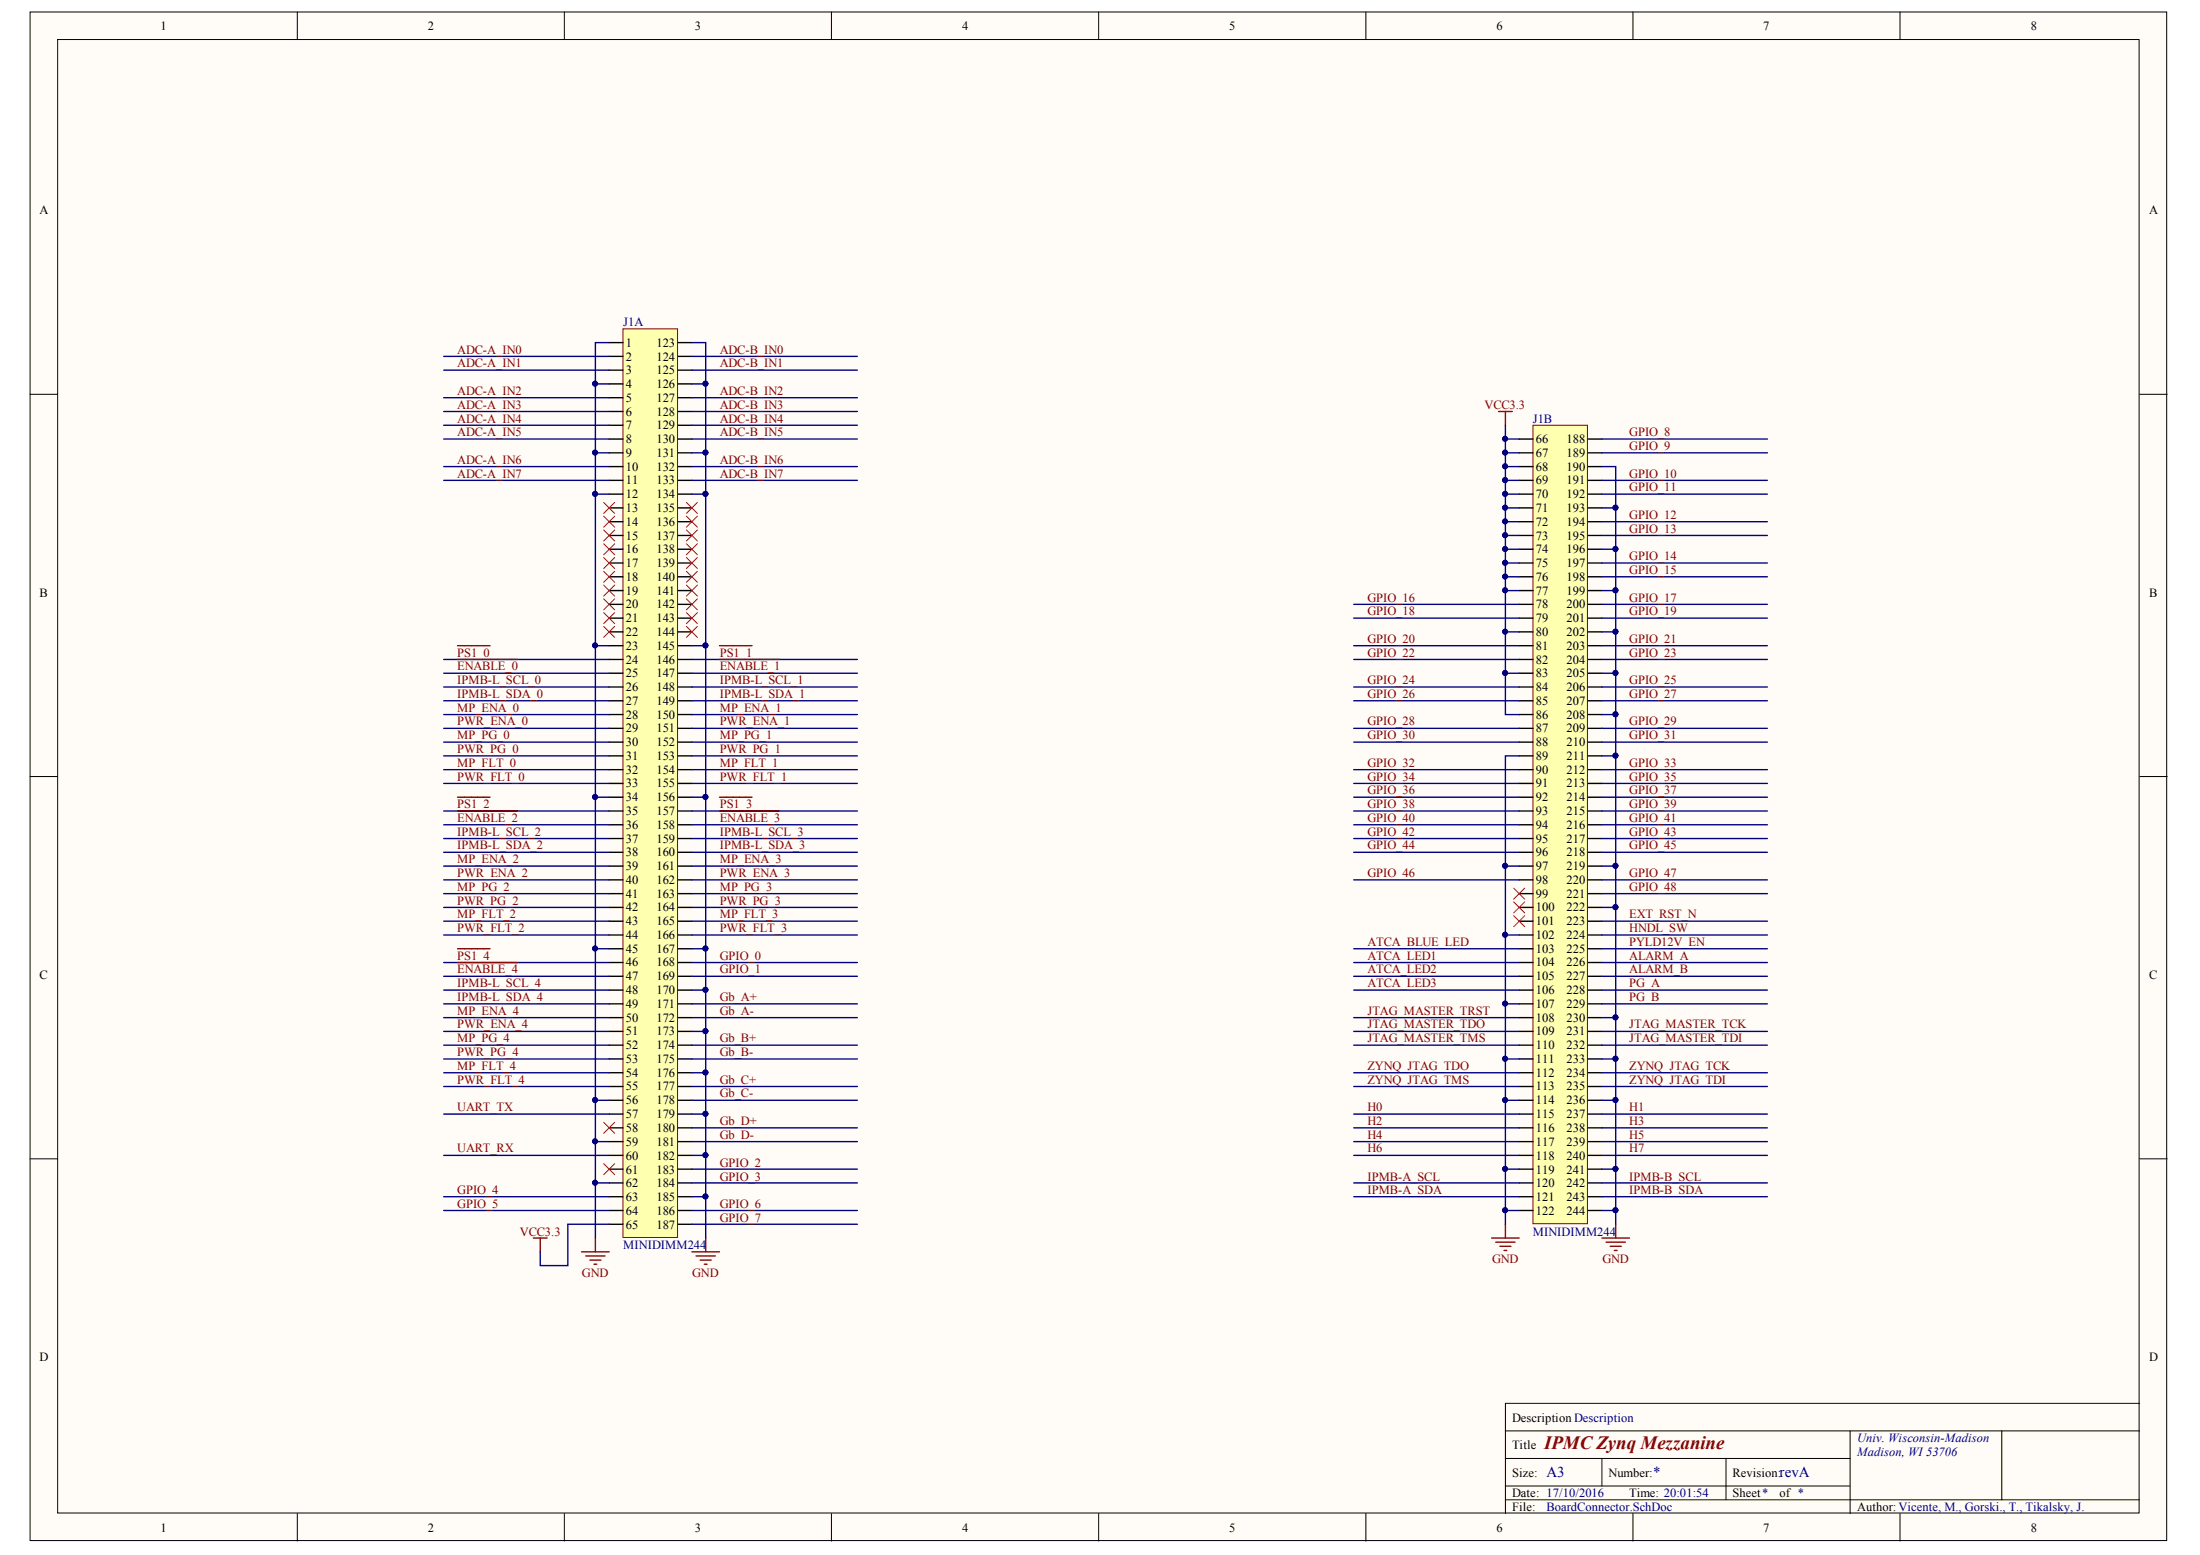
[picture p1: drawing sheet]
<svg xmlns="http://www.w3.org/2000/svg" width="297mm" height="210mm" viewBox="0 0 297 210" stroke-linecap="round" stroke-linejoin="round" font-family="sans-serif">
<g fill="#fffcf8" stroke="#000" stroke-width=".14">
<path d="M4.1 1.6h288.4v206.4h-288.4z"/>
<path d="M7.8 5.3h281v198.9h-281z"/>
</g>
<g fill="none" stroke="#000" stroke-width=".14">
<path d="M40.1 1.6v3.7M76.2 1.6v3.7M112.3 1.6v3.7M148.3 1.6v3.7M184.4 1.6v3.7M220.5 1.6v3.7M256.5 1.6v3.7M4.1 53.2h3.7M288.9 53.2h3.7M4.1 104.8h3.7M288.9 104.8h3.7M4.1 156.4h3.7"/>
<path d="M288.9 156.4h3.7M203.3 196.9h46.5M216.3 196.9v3.7M233 196.9v5.6M249.8 193.2v11.1M270.3 193.2h-67v11.1M288.9 193.2h-18.6v9.3M288.9 189.4h-85.6v3.8M40.1 204.3v3.7M76.2 204.3v3.7M112.3 204.3v3.7M148.3 204.3v3.7"/>
<path d="M184.4 204.3v3.7M203.3 202.5h85.6M203.3 200.6h46.5M220.5 204.3v3.7M256.5 204.3v3.7"/>
</g>
<path d="M84.1 44.4h7.4v122.6h-7.4z" fill="#ffffb0" stroke="#800000" stroke-width=".14"/>
<g fill="none" stroke="#000" stroke-width=".19">
<path d="M82.2 46.2h1.9M82.2 48.1h1.9M82.2 50h1.9M82.2 51.8h1.9M82.2 53.7h1.9M82.2 55.5h1.9M82.2 57.4h1.9M82.2 59.3h1.9M91.6 46.2h1.8M91.6 48.1h1.8M91.6 50h1.8M91.6 51.8h1.8"/>
<path d="M91.6 53.7h1.8M91.6 55.5h1.8M91.6 57.4h1.8M91.6 59.3h1.8M82.2 61.1h1.9M82.2 63h1.9M82.2 64.8h1.9M82.2 66.7h1.9M82.2 68.6h1.9M82.2 70.4h1.9M82.2 72.3h1.9M82.2 74.1h1.9"/>
<path d="M82.2 76h1.9M82.2 77.9h1.9M82.2 79.7h1.9M91.6 61.1h1.8M91.6 63h1.8M91.6 64.8h1.8M91.6 66.7h1.8M91.6 68.6h1.8M91.6 70.4h1.8M91.6 72.3h1.8M91.6 74.1h1.8M91.6 76h1.8"/>
<path d="M91.6 77.9h1.8M91.6 79.7h1.8M82.2 81.6h1.9M82.2 83.4h1.9M82.2 85.3h1.9M82.2 87.2h1.9M82.2 89h1.9M82.2 90.9h1.9M82.2 92.7h1.9M82.2 94.6h1.9M82.2 96.5h1.9M82.2 98.3h1.9"/>
<path d="M91.6 81.6h1.8M91.6 83.4h1.8M91.6 85.3h1.8M91.6 87.2h1.8M91.6 89h1.8M91.6 90.9h1.8M91.6 92.7h1.8M91.6 94.6h1.8M91.6 96.5h1.8M91.6 98.3h1.8M82.2 100.2h1.9M82.2 102h1.9"/>
<path d="M82.2 103.9h1.9M82.2 105.8h1.9M82.2 107.6h1.9M82.2 109.5h1.9M82.2 111.3h1.9M82.2 113.2h1.9M82.2 115.1h1.9M82.2 116.9h1.9M82.2 118.8h1.9M91.6 100.2h1.8M91.6 102h1.8M91.6 103.9h1.8"/>
<path d="M91.6 105.8h1.8M91.6 107.6h1.8M91.6 109.5h1.8M91.6 111.3h1.8M91.6 113.2h1.8M91.6 115.1h1.8M91.6 116.9h1.8M91.6 118.8h1.8M82.2 120.6h1.9M82.2 122.5h1.9M82.2 124.3h1.9M82.2 126.2h1.9"/>
<path d="M82.2 128.1h1.9M82.2 129.9h1.9M82.2 131.8h1.9M82.2 133.6h1.9M82.2 135.5h1.9M82.2 137.4h1.9M82.2 139.2h1.9M91.6 120.6h1.8M91.6 122.5h1.8M91.6 124.3h1.8M91.6 126.2h1.8M91.6 128.1h1.8"/>
<path d="M91.6 129.9h1.8M91.6 131.8h1.8M91.6 133.6h1.8M91.6 135.5h1.8M91.6 137.4h1.8M91.6 139.2h1.8M82.2 141.1h1.9M82.2 142.9h1.9M82.2 144.8h1.9M82.2 146.7h1.9M82.2 148.5h1.9M82.2 150.4h1.9"/>
<path d="M82.2 152.2h1.9M82.2 154.1h1.9M82.2 156h1.9M82.2 157.8h1.9M82.2 159.7h1.9M91.6 141.1h1.8M91.6 142.9h1.8M91.6 144.8h1.8M91.6 146.7h1.8M91.6 148.5h1.8M91.6 150.4h1.8M91.6 152.2h1.8"/>
<path d="M91.6 154.1h1.8M91.6 156h1.8M91.6 157.8h1.8M91.6 159.7h1.8M82.2 161.5h1.9M82.2 163.4h1.9M82.2 165.3h1.9M91.6 161.5h1.8M91.6 163.4h1.8M91.6 165.3h1.8"/>
</g>
<path d="M207 57.4h7.3v107.8h-7.3z" fill="#ffffb0" stroke="#800000" stroke-width=".14"/>
<g fill="none" stroke="#000" stroke-width=".19">
<path d="M205.1 59.3h1.9M214.4 59.3h1.9M205.1 61.1h1.9M205.1 63h1.9M205.1 64.8h1.9M205.1 66.7h1.9M205.1 68.6h1.9M205.1 70.4h1.9M205.1 72.3h1.9M205.1 74.1h1.9M205.1 76h1.9M205.1 77.9h1.9"/>
<path d="M205.1 79.7h1.9M214.4 61.1h1.9M214.4 63h1.9M214.4 64.8h1.9M214.4 66.7h1.9M214.4 68.6h1.9M214.4 70.4h1.9M214.4 72.3h1.9M214.4 74.1h1.9M214.4 76h1.9M214.4 77.9h1.9M214.4 79.7h1.9"/>
<path d="M205.1 81.6h1.9M205.1 83.4h1.9M205.1 85.3h1.9M205.1 87.2h1.9M205.1 89h1.9M205.1 90.9h1.9M205.1 92.7h1.9M205.1 94.6h1.9M205.1 96.5h1.9M205.1 98.3h1.9M214.4 81.6h1.9M214.4 83.4h1.9"/>
<path d="M214.4 85.3h1.9M214.4 87.2h1.9M214.4 89h1.9M214.4 90.9h1.9M214.4 92.7h1.9M214.4 94.6h1.9M214.4 96.5h1.9M214.4 98.3h1.9M205.1 100.2h1.9M205.1 102h1.9M205.1 103.9h1.9M205.1 105.8h1.9"/>
<path d="M205.1 107.6h1.9M205.1 109.5h1.9M205.1 111.3h1.9M205.1 113.2h1.9M205.1 115.1h1.9M205.1 116.9h1.9M205.1 118.8h1.9M214.4 100.2h1.9M214.4 102h1.9M214.4 103.9h1.9M214.4 105.8h1.9M214.4 107.6h1.9"/>
<path d="M214.4 109.5h1.9M214.4 111.3h1.9M214.4 113.2h1.9M214.4 115.1h1.9M214.4 116.9h1.9M214.4 118.8h1.9M205.1 120.6h1.9M205.1 122.5h1.9M205.1 124.3h1.9M205.1 126.2h1.9M205.1 128.1h1.9M205.1 129.9h1.9"/>
<path d="M205.1 131.8h1.9M205.1 133.6h1.9M205.1 135.5h1.9M205.1 137.4h1.9M205.1 139.2h1.9M214.4 120.6h1.9M214.4 122.5h1.9M214.4 124.3h1.9M214.4 126.2h1.9M214.4 128.1h1.9M214.4 129.9h1.9M214.4 131.8h1.9"/>
<path d="M214.4 133.6h1.9M214.4 135.5h1.9M214.4 137.4h1.9M214.4 139.2h1.9M205.1 141.1h1.9M205.1 142.9h1.9M205.1 144.8h1.9M205.1 146.7h1.9M205.1 148.5h1.9M205.1 150.4h1.9M205.1 152.2h1.9M205.1 154.1h1.9"/>
<path d="M205.1 156h1.9M205.1 157.8h1.9M205.1 159.7h1.9M214.4 141.1h1.9M214.4 142.9h1.9M214.4 144.8h1.9M214.4 146.7h1.9M214.4 148.5h1.9M214.4 150.4h1.9M214.4 152.2h1.9M214.4 154.1h1.9M214.4 156h1.9"/>
<path d="M214.4 157.8h1.9M214.4 159.7h1.9M205.1 161.5h1.9M205.1 163.4h1.9M214.4 161.5h1.9M214.4 163.4h1.9"/>
</g>
<g fill="none" stroke="#800000" stroke-width=".19">
<path d="M202.3 55.5h1.9M203.3 55.5v1.9M66.3 89h3.6M101.6 89h3.7M66.3 109.5h3.6M101.6 109.5h3.7M66.3 129.9h3.6M72 167.1h1.9M72.9 167.1v1.9M78.5 169h3.7M79.1 169.5h2.6M79.6 170.1h1.5"/>
<path d="M80.2 170.7h.4M80.4 167.1v1.9M93.4 169h3.7M94 169.5h2.6M94.5 170.1h1.5M95.1 170.7h.4M95.3 167.1v1.9M201.4 167.1h3.7M202 167.7h2.6M202.5 168.2h1.5M203.1 168.8h.3M203.3 165.3v1.8"/>
<path d="M216.3 167.1h3.7M216.8 167.7h2.7M217.4 168.2h1.5M218 168.8h.3M218.1 165.3v1.8"/>
</g>
<g fill="none" stroke="#f00" stroke-width=".14">
<path d="M81.5 79l1.5 1.5M81.5 77.1l1.5 1.5M81.5 75.3l1.5 1.4M81.5 73.4l1.5 1.5M81.5 71.5l1.5 1.5M81.5 69.7l1.5 1.5M81.5 67.8l1.5 1.5M83 79l-1.5 1.5M83 77.1l-1.5 1.5M83 75.3l-1.5 1.4M83 73.4l-1.5 1.5M83 71.5l-1.5 1.5"/>
<path d="M83 69.7l-1.5 1.5M83 67.8l-1.5 1.5M92.7 79l1.5 1.5M92.7 67.8l1.5 1.5M92.7 69.7l1.5 1.5M92.7 71.5l1.5 1.5M92.7 73.4l1.5 1.5M92.7 75.3l1.5 1.4M92.7 77.1l1.5 1.5M94.2 73.4l-1.5 1.5M94.2 71.5l-1.5 1.5M94.2 69.7l-1.5 1.5"/>
<path d="M94.2 67.8l-1.5 1.5M94.2 75.3l-1.5 1.4M94.2 77.1l-1.5 1.5M94.2 79l-1.5 1.5M81.5 84.6l1.5 1.4M81.5 82.7l1.5 1.5M81.5 80.8l1.5 1.5M83 84.6l-1.5 1.4M83 82.7l-1.5 1.5M83 80.8l-1.5 1.5M92.7 84.6l1.5 1.4M92.7 82.7l1.5 1.5"/>
<path d="M92.7 80.8l1.5 1.5M94.2 80.8l-1.5 1.5M94.2 82.7l-1.5 1.5M94.2 84.6l-1.5 1.4M204.4 119.9l1.5 1.5M205.9 119.9l-1.5 1.5M204.4 123.6l1.5 1.5M204.4 121.7l1.5 1.5M205.9 123.6l-1.5 1.5M205.9 121.7l-1.5 1.5M81.5 157.1l1.5 1.5M81.5 151.5l1.5 1.5"/>
<path d="M83 157.1l-1.5 1.5M83 151.5l-1.5 1.5"/>
</g>
<g fill="none" stroke="#000080" stroke-width=".19">
<path d="M59.9 59.3h22.3M59.9 48.1h22.3M59.9 50h22.3M59.9 53.7h22.3M59.9 55.5h22.3M59.9 57.4h22.3M80.4 51.8h1.8M82.2 46.2h-1.8v120.9M93.4 46.2h1.9v120.9M93.4 59.3h22.4M93.4 48.1h22.4M93.4 50h22.4"/>
<path d="M93.4 53.7h22.4M93.4 55.5h22.4M93.4 57.4h22.4M93.4 51.8h1.9M203.3 57.4v22.3h1.8M203.3 59.3h1.8M216.3 59.3h22.3M59.9 64.8h22.3M59.9 63h22.3M80.4 66.7h1.8M80.4 61.1h1.8M93.4 66.7h1.9"/>
<path d="M93.4 64.8h22.4M93.4 61.1h1.9M93.4 63h22.4M203.3 79.7v5.6h1.8M203.3 66.7h1.8M203.3 68.6h1.8M203.3 74.1h1.8M203.3 77.9h1.8M203.3 76h1.8M203.3 72.3h1.8M203.3 70.4h1.8M203.3 64.8h1.8"/>
<path d="M203.3 61.1h1.8M203.3 63h1.8M216.3 63h1.8v102.3M216.3 66.7h22.3M216.3 68.6h1.8M216.3 74.1h1.8M216.3 79.7h1.8M216.3 77.9h22.3M216.3 76h22.3M216.3 72.3h22.3M216.3 70.4h22.3M216.3 64.8h22.3"/>
<path d="M216.3 61.1h22.3M59.9 90.9h22.3M59.9 96.5h22.3M59.9 98.3h22.3M59.9 94.6h22.3M59.9 92.7h22.3M59.9 89h22.3M80.4 87.2h1.8M93.4 87.2h1.9M93.4 90.9h22.4M93.4 96.5h22.4M93.4 98.3h22.4"/>
<path d="M93.4 94.6h22.4M93.4 92.7h22.4M93.4 89h22.4M182.8 87.2h22.3M182.8 98.3h22.3M182.8 94.6h22.3M182.8 92.7h22.3M182.8 89h22.3M182.8 83.4h22.3M182.8 81.6h22.3M203.3 85.3v5.6h1.8M203.3 90.9v5.6h1.8"/>
<path d="M216.3 87.2h22.3M216.3 85.3h1.8M216.3 90.9h1.8M216.3 96.5h1.8M216.3 98.3h22.3M216.3 94.6h22.3M216.3 92.7h22.3M216.3 89h22.3M216.3 83.4h22.3M216.3 81.6h22.3M59.9 116.9h22.3M59.9 102h22.3"/>
<path d="M59.9 118.8h22.3M59.9 115.1h22.3M59.9 113.2h22.3M59.9 111.3h22.3M59.9 109.5h22.3M59.9 105.8h22.3M59.9 103.9h22.3M59.9 100.2h22.3M80.4 107.6h1.8M93.4 107.6h1.9M93.4 116.9h22.4M93.4 102h22.4"/>
<path d="M93.4 118.8h22.4M93.4 115.1h22.4M93.4 113.2h22.4M93.4 111.3h22.4M93.4 109.5h22.4M93.4 105.8h22.4M93.4 103.9h22.4M93.4 100.2h22.4M182.8 107.6h22.3M182.8 118.8h22.3M182.8 115.1h22.3M182.8 113.2h22.3"/>
<path d="M182.8 111.3h22.3M182.8 109.5h22.3M182.8 105.8h22.3M182.8 103.9h22.3M182.8 100.2h22.3M203.3 116.9h1.8M205.1 102h-1.8v63.3M216.3 107.6h22.3M216.3 116.9h1.8M216.3 102h1.8M216.3 118.8h22.3M216.3 115.1h22.3"/>
<path d="M216.3 113.2h22.3M216.3 111.3h22.3M216.3 109.5h22.3M216.3 105.8h22.3M216.3 103.9h22.3M216.3 100.2h22.3M59.9 126.2h22.3M59.9 135.5h22.3M59.9 133.6h22.3M59.9 139.2h22.3M59.9 122.5h22.3M59.9 137.4h22.3"/>
<path d="M59.9 131.8h22.3M59.9 129.9h22.3M59.9 124.3h22.3M59.9 120.6h22.3M80.4 128.1h1.8M93.4 128.1h1.9M93.4 126.2h22.4M93.4 135.5h22.4M93.4 133.6h1.9M93.4 139.2h1.9M93.4 122.5h22.4M93.4 137.4h22.4"/>
<path d="M93.4 131.8h22.4M93.4 129.9h22.4M93.4 124.3h22.4M93.4 120.6h22.4M182.8 128.1h22.3M182.8 133.6h22.3M182.8 139.2h22.3M182.8 137.4h22.3M182.8 131.8h22.3M182.8 129.9h22.3M203.3 126.2h1.8M203.3 135.5h1.8"/>
<path d="M216.3 128.1h22.3M216.3 126.2h22.3M216.3 135.5h22.3M216.3 133.6h22.3M216.3 139.2h22.3M216.3 122.5h1.8M216.3 137.4h1.8M216.3 131.8h22.3M216.3 129.9h22.3M216.3 124.3h22.3M216.3 120.6h22.3M59.9 142.9h22.3"/>
<path d="M59.9 144.8h22.3M59.9 150.4h22.3M59.9 156h22.3M59.9 146.7h22.3M59.9 141.1h22.3M80.4 148.5h1.8M80.4 154.1h1.8M80.4 159.7h1.8M93.4 148.5h22.4M93.4 154.1h22.4M93.4 159.7h22.4M93.4 142.9h22.4"/>
<path d="M93.4 157.8h22.4M93.4 144.8h1.9M93.4 150.4h1.9M93.4 156h1.9M93.4 152.2h22.4M93.4 146.7h22.4M93.4 141.1h22.4M182.8 154.1h22.3M182.8 159.7h22.3M182.8 144.8h22.3M182.8 150.4h22.3M182.8 156h22.3"/>
<path d="M182.8 152.2h22.3M182.8 146.7h22.3M182.8 141.1h22.3M203.3 148.5h1.8M203.3 142.9h1.8M203.3 157.8h1.8M216.3 148.5h1.8M216.3 154.1h22.3M216.3 159.7h22.3M216.3 142.9h1.8M216.3 157.8h1.8M216.3 144.8h22.3"/>
<path d="M216.3 150.4h22.3M216.3 156h22.3M216.3 152.2h22.3M216.3 146.7h22.3M216.3 141.1h22.3M59.9 163.4h22.3M59.9 161.5h22.3M82.2 165.3h-5.5v5.5h-3.8v-1.8M93.4 163.4h22.4M93.4 161.5h1.9M93.4 165.3h22.4M182.8 161.5h22.3"/>
<path d="M203.3 163.4h1.8M216.3 163.4h1.8M216.3 161.5h22.3"/>
</g>
<g fill="#000080" stroke="#000080" stroke-width=".14">
<circle cx="80.3" cy="66.7" r=".33"/>
<circle cx="80.3" cy="87.1" r=".33"/>
<circle cx="80.3" cy="107.6" r=".33"/>
<circle cx="80.3" cy="128" r=".33"/>
<circle cx="80.3" cy="148.5" r=".33"/>
<circle cx="80.3" cy="154.1" r=".33"/>
<circle cx="80.3" cy="159.6" r=".33"/>
<circle cx="203.2" cy="116.9" r=".33"/>
<circle cx="203.2" cy="126.2" r=".33"/>
<circle cx="203.2" cy="135.5" r=".33"/>
<circle cx="203.2" cy="142.9" r=".33"/>
<circle cx="203.2" cy="148.5" r=".33"/>
<circle cx="203.2" cy="157.8" r=".33"/>
<circle cx="203.2" cy="163.4" r=".33"/>
<circle cx="95.2" cy="66.7" r=".33"/>
<circle cx="95.2" cy="87.1" r=".33"/>
<circle cx="95.2" cy="107.6" r=".33"/>
<circle cx="95.2" cy="128" r=".33"/>
<circle cx="95.2" cy="133.6" r=".33"/>
<circle cx="95.2" cy="139.2" r=".33"/>
<circle cx="95.2" cy="144.8" r=".33"/>
<circle cx="95.2" cy="150.3" r=".33"/>
<circle cx="95.2" cy="155.9" r=".33"/>
<circle cx="95.2" cy="161.5" r=".33"/>
<circle cx="218.1" cy="68.5" r=".33"/>
<circle cx="218.1" cy="74.1" r=".33"/>
<circle cx="218.1" cy="79.7" r=".33"/>
<circle cx="218.1" cy="85.3" r=".33"/>
<circle cx="218.1" cy="90.8" r=".33"/>
<circle cx="218.1" cy="96.4" r=".33"/>
<circle cx="218.1" cy="102" r=".33"/>
<circle cx="218.1" cy="116.9" r=".33"/>
<circle cx="218.1" cy="122.5" r=".33"/>
<circle cx="218.1" cy="137.3" r=".33"/>
<circle cx="218.1" cy="142.9" r=".33"/>
<circle cx="218.1" cy="148.5" r=".33"/>
<circle cx="218.1" cy="157.8" r=".33"/>
<circle cx="218.1" cy="163.4" r=".33"/>
<circle cx="203.2" cy="79.7" r=".33"/>
<circle cx="203.2" cy="85.3" r=".33"/>
<circle cx="203.2" cy="90.8" r=".33"/>
<circle cx="203.2" cy="77.8" r=".33"/>
<circle cx="203.2" cy="76" r=".33"/>
<circle cx="203.2" cy="74.1" r=".33"/>
<circle cx="203.2" cy="72.2" r=".33"/>
<circle cx="203.2" cy="70.4" r=".33"/>
<circle cx="203.2" cy="68.5" r=".33"/>
<circle cx="203.2" cy="66.7" r=".33"/>
<circle cx="203.2" cy="64.8" r=".33"/>
<circle cx="203.2" cy="62.9" r=".33"/>
<circle cx="203.2" cy="61.1" r=".33"/>
<circle cx="203.2" cy="59.2" r=".33"/>
<circle cx="95.2" cy="51.8" r=".33"/>
<circle cx="95.2" cy="61.1" r=".33"/>
<circle cx="80.3" cy="61.1" r=".33"/>
<circle cx="80.3" cy="51.8" r=".33"/>
</g>
<text font-size="2.5" fill="#800000" x="208.5" y="195.6">IPMC Zynq Mezzanine</text>
<g font-size="2" fill="#000080">
<text x="208.8" y="199.4">A3</text>
<text x="223.2" y="199.4">*</text>
<text x="240.3" y="199.4">revA</text>
</g>
<g font-size="1.8" fill="#800000">
<text x="61.7" y="88.4">NL\PS100</text>
<text x="97" y="88.4">NL\PS101</text>
<text x="61.7" y="108.8">NL\PS102</text>
<text x="97" y="108.8">NL\PS103</text>
<text x="61.7" y="129.3">NL\PS104</text>
</g>
<g font-size="1.7">
<text x="21.7" y="4.1">1</text>
<text x="57.8" y="4.1">2</text>
<text x="93.8" y="4.1">3</text>
<text x="129.9" y="4.1">4</text>
<text x="165.9" y="4.1">5</text>
<text x="202.1" y="4.1">6</text>
<text x="238.1" y="4.1">7</text>
<text x="274.2" y="4.1">8</text>
<text x="5.3" y="28.9">A</text>
<text x="290.2" y="28.9">A</text>
<text x="84.5" y="46.8">1</text>
<text x="88.6" y="46.8">123</text>
<text x="84.5" y="48.7">2</text>
<text x="84.5" y="50.5">3</text>
<text x="84.5" y="52.4">4</text>
<text x="88.6" y="48.7">124</text>
<text x="88.6" y="50.5">125</text>
<text x="88.6" y="52.4">126</text>
<text x="84.5" y="54.2">5</text>
<text x="84.5" y="56.1">6</text>
<text x="84.5" y="58">7</text>
<text x="84.5" y="59.8">8</text>
<text x="88.6" y="54.2">127</text>
<text x="88.6" y="56.1">128</text>
<text x="88.6" y="58">129</text>
<text x="88.6" y="59.8">130</text>
<text x="207.4" y="59.8">66</text>
<text x="211.5" y="59.8">188</text>
<text x="84.5" y="61.7">9</text>
<text x="84.5" y="63.5">10</text>
<text x="84.5" y="65.4">11</text>
<text x="88.6" y="61.7">131</text>
<text x="88.6" y="63.5">132</text>
<text x="88.6" y="65.4">133</text>
<text x="207.4" y="61.7">67</text>
<text x="207.4" y="63.5">68</text>
<text x="207.4" y="65.4">69</text>
<text x="211.5" y="61.7">189</text>
<text x="211.5" y="63.5">190</text>
<text x="211.5" y="65.4">191</text>
<text x="84.5" y="67.3">12</text>
<text x="84.5" y="69.1">13</text>
<text x="84.5" y="71">14</text>
<text x="88.6" y="67.3">134</text>
<text x="88.6" y="69.1">135</text>
<text x="88.6" y="71">136</text>
<text x="207.4" y="67.3">70</text>
<text x="207.4" y="69.1">71</text>
<text x="207.4" y="71">72</text>
<text x="211.5" y="67.3">192</text>
<text x="211.5" y="69.1">193</text>
<text x="211.5" y="71">194</text>
<text x="84.5" y="72.8">15</text>
<text x="84.5" y="74.7">16</text>
<text x="84.5" y="76.6">17</text>
<text x="88.6" y="72.8">137</text>
<text x="88.6" y="74.7">138</text>
<text x="88.6" y="76.6">139</text>
<text x="207.4" y="72.8">73</text>
<text x="207.4" y="74.7">74</text>
<text x="207.4" y="76.6">75</text>
<text x="211.5" y="72.8">195</text>
<text x="211.5" y="74.7">196</text>
<text x="211.5" y="76.6">197</text>
<text x="5.3" y="80.5">B</text>
<text x="84.5" y="78.4">18</text>
<text x="84.5" y="80.3">19</text>
<text x="84.5" y="82.1">20</text>
<text x="84.5" y="84">21</text>
<text x="88.6" y="78.4">140</text>
<text x="88.6" y="80.3">141</text>
<text x="88.6" y="82.1">142</text>
<text x="88.6" y="84">143</text>
<text x="207.4" y="78.4">76</text>
<text x="207.4" y="80.3">77</text>
<text x="207.4" y="82.1">78</text>
<text x="207.4" y="84">79</text>
<text x="211.5" y="78.4">198</text>
<text x="211.5" y="80.3">199</text>
<text x="211.5" y="82.1">200</text>
<text x="211.5" y="84">201</text>
<text x="290.2" y="80.5">B</text>
<text x="84.5" y="85.8">22</text>
<text x="84.5" y="87.7">23</text>
<text x="84.5" y="89.6">24</text>
<text x="88.6" y="85.8">144</text>
<text x="88.6" y="87.7">145</text>
<text x="88.6" y="89.6">146</text>
<text x="207.4" y="85.8">80</text>
<text x="207.4" y="87.7">81</text>
<text x="207.4" y="89.6">82</text>
<text x="211.5" y="85.8">202</text>
<text x="211.5" y="87.7">203</text>
<text x="211.5" y="89.6">204</text>
<text x="84.5" y="91.4">25</text>
<text x="84.5" y="93.3">26</text>
<text x="84.5" y="95.1">27</text>
<text x="88.6" y="91.4">147</text>
<text x="88.6" y="93.3">148</text>
<text x="88.6" y="95.1">149</text>
<text x="207.4" y="91.4">83</text>
<text x="207.4" y="93.3">84</text>
<text x="207.4" y="95.1">85</text>
<text x="211.5" y="91.4">205</text>
<text x="211.5" y="93.3">206</text>
<text x="211.5" y="95.1">207</text>
<text x="84.5" y="97">28</text>
<text x="84.5" y="98.9">29</text>
<text x="84.5" y="100.7">30</text>
<text x="88.6" y="97">150</text>
<text x="88.6" y="98.9">151</text>
<text x="88.6" y="100.7">152</text>
<text x="207.4" y="97">86</text>
<text x="207.4" y="98.9">87</text>
<text x="207.4" y="100.7">88</text>
<text x="211.5" y="97">208</text>
<text x="211.5" y="98.9">209</text>
<text x="211.5" y="100.7">210</text>
<text x="84.5" y="102.6">31</text>
<text x="84.5" y="104.4">32</text>
<text x="84.5" y="106.3">33</text>
<text x="88.6" y="102.6">153</text>
<text x="88.6" y="104.4">154</text>
<text x="88.6" y="106.3">155</text>
<text x="207.4" y="102.6">89</text>
<text x="207.4" y="104.4">90</text>
<text x="207.4" y="106.3">91</text>
<text x="211.5" y="102.6">211</text>
<text x="211.5" y="104.4">212</text>
<text x="211.5" y="106.3">213</text>
<text x="84.5" y="108.2">34</text>
<text x="84.5" y="110">35</text>
<text x="84.5" y="111.9">36</text>
<text x="84.5" y="113.7">37</text>
<text x="88.6" y="108.2">156</text>
<text x="88.6" y="110">157</text>
<text x="88.6" y="111.9">158</text>
<text x="88.6" y="113.7">159</text>
<text x="207.4" y="108.2">92</text>
<text x="207.4" y="110">93</text>
<text x="207.4" y="111.9">94</text>
<text x="207.4" y="113.7">95</text>
<text x="211.5" y="108.2">214</text>
<text x="211.5" y="110">215</text>
<text x="211.5" y="111.9">216</text>
<text x="211.5" y="113.7">217</text>
<text x="84.5" y="115.6">38</text>
<text x="84.5" y="117.4">39</text>
<text x="84.5" y="119.3">40</text>
<text x="88.6" y="115.6">160</text>
<text x="88.6" y="117.4">161</text>
<text x="88.6" y="119.3">162</text>
<text x="207.4" y="115.6">96</text>
<text x="207.4" y="117.4">97</text>
<text x="207.4" y="119.3">98</text>
<text x="211.5" y="115.6">218</text>
<text x="211.5" y="117.4">219</text>
<text x="211.5" y="119.3">220</text>
<text x="84.5" y="121.2">41</text>
<text x="84.5" y="123">42</text>
<text x="84.5" y="124.9">43</text>
<text x="88.6" y="121.2">163</text>
<text x="88.6" y="123">164</text>
<text x="88.6" y="124.9">165</text>
<text x="207.4" y="121.2">99</text>
<text x="207.4" y="123">100</text>
<text x="207.4" y="124.9">101</text>
<text x="211.5" y="121.2">221</text>
<text x="211.5" y="123">222</text>
<text x="211.5" y="124.9">223</text>
<text x="84.5" y="126.7">44</text>
<text x="84.5" y="128.6">45</text>
<text x="84.5" y="130.5">46</text>
<text x="88.6" y="126.7">166</text>
<text x="88.6" y="128.6">167</text>
<text x="88.6" y="130.5">168</text>
<text x="207.4" y="126.7">102</text>
<text x="207.4" y="128.6">103</text>
<text x="207.4" y="130.5">104</text>
<text x="211.5" y="126.7">224</text>
<text x="211.5" y="128.6">225</text>
<text x="211.5" y="130.5">226</text>
<text x="5.3" y="132.2">C</text>
<text x="84.5" y="132.3">47</text>
<text x="84.5" y="134.2">48</text>
<text x="84.5" y="136">49</text>
<text x="84.5" y="137.9">50</text>
<text x="88.6" y="132.3">169</text>
<text x="88.6" y="134.2">170</text>
<text x="88.6" y="136">171</text>
<text x="88.6" y="137.9">172</text>
<text x="207.4" y="132.3">105</text>
<text x="207.4" y="134.2">106</text>
<text x="207.4" y="136">107</text>
<text x="207.4" y="137.9">108</text>
<text x="211.5" y="132.3">227</text>
<text x="211.5" y="134.2">228</text>
<text x="211.5" y="136">229</text>
<text x="211.5" y="137.9">230</text>
<text x="290.2" y="132.2">C</text>
<text x="84.5" y="139.8">51</text>
<text x="84.5" y="141.6">52</text>
<text x="84.5" y="143.5">53</text>
<text x="88.6" y="139.8">173</text>
<text x="88.6" y="141.6">174</text>
<text x="88.6" y="143.5">175</text>
<text x="207.4" y="139.8">109</text>
<text x="207.4" y="141.6">110</text>
<text x="207.4" y="143.5">111</text>
<text x="211.5" y="139.8">231</text>
<text x="211.5" y="141.6">232</text>
<text x="211.5" y="143.5">233</text>
<text x="84.5" y="145.3">54</text>
<text x="84.5" y="147.2">55</text>
<text x="84.5" y="149">56</text>
<text x="88.6" y="145.3">176</text>
<text x="88.6" y="147.2">177</text>
<text x="88.6" y="149">178</text>
<text x="207.4" y="145.3">112</text>
<text x="207.4" y="147.2">113</text>
<text x="207.4" y="149">114</text>
<text x="211.5" y="145.3">234</text>
<text x="211.5" y="147.2">235</text>
<text x="211.5" y="149">236</text>
<text x="84.5" y="150.9">57</text>
<text x="84.5" y="152.8">58</text>
<text x="84.5" y="154.6">59</text>
<text x="88.6" y="150.9">179</text>
<text x="88.6" y="152.8">180</text>
<text x="88.6" y="154.6">181</text>
<text x="207.4" y="150.9">115</text>
<text x="207.4" y="152.8">116</text>
<text x="207.4" y="154.6">117</text>
<text x="211.5" y="150.9">237</text>
<text x="211.5" y="152.8">238</text>
<text x="211.5" y="154.6">239</text>
<text x="84.5" y="156.6">60</text>
<text x="84.5" y="158.4">61</text>
<text x="84.5" y="160.3">62</text>
<text x="88.6" y="156.6">182</text>
<text x="88.6" y="158.4">183</text>
<text x="88.6" y="160.3">184</text>
<text x="207.4" y="156.6">118</text>
<text x="207.4" y="158.4">119</text>
<text x="207.4" y="160.3">120</text>
<text x="211.5" y="156.6">240</text>
<text x="211.5" y="158.4">241</text>
<text x="211.5" y="160.3">242</text>
<text x="84.5" y="162.1">63</text>
<text x="84.5" y="164">64</text>
<text x="84.5" y="165.9">65</text>
<text x="88.6" y="162.1">185</text>
<text x="88.6" y="164">186</text>
<text x="88.6" y="165.9">187</text>
<text x="207.4" y="162.1">121</text>
<text x="207.4" y="164">122</text>
<text x="211.5" y="162.1">243</text>
<text x="211.5" y="164">244</text>
<text x="5.3" y="183.7">D</text>
<text x="290.2" y="183.7">D</text>
<text x="204.2" y="191.9">Description Description</text>
<text x="204.2" y="195.6">Title</text>
<text x="204.2" y="199.3">Size:</text>
<text x="204.2" y="202.1">Date: 17/10/2016</text>
<text x="204.2" y="204">File:</text>
<text x="217.2" y="199.3">Number:</text>
<text x="220" y="202.1">Time: 20:01:54</text>
<text x="233.9" y="199.3">Revision:</text>
<text x="233.9" y="202.1">Sheet*</text>
<text x="240.3" y="202.1">of *</text>
<text x="250.8" y="204">Author: Vicente, M., Gorski., T., Tikalsky, J.</text>
<text x="21.7" y="206.8">1</text>
<text x="57.8" y="206.8">2</text>
<text x="93.8" y="206.8">3</text>
<text x="129.9" y="206.8">4</text>
<text x="165.9" y="206.8">5</text>
<text x="202.1" y="206.8">6</text>
<text x="238.1" y="206.8">7</text>
<text x="274.2" y="206.8">8</text>
</g>
<g font-size="1.7" fill="#800000">
<text x="61.7" y="47.7">ADC-A_IN0</text>
<text x="97.2" y="47.7">ADC-B_IN0</text>
<text x="61.7" y="49.6">ADC-A_IN1</text>
<text x="61.7" y="53.3">ADC-A_IN2</text>
<text x="97.2" y="49.6">ADC-B_IN1</text>
<text x="97.2" y="53.3">ADC-B_IN2</text>
<text x="61.7" y="55.2">ADC-A_IN3</text>
<text x="61.7" y="57">ADC-A_IN4</text>
<text x="61.7" y="58.9">ADC-A_IN5</text>
<text x="97.2" y="55.2">ADC-B_IN3</text>
<text x="97.2" y="57">ADC-B_IN4</text>
<text x="97.2" y="58.9">ADC-B_IN5</text>
<text x="200.4" y="55.2">VCC3.3</text>
<text x="220" y="58.9">GPIO_8</text>
<text x="61.7" y="62.6">ADC-A_IN6</text>
<text x="61.7" y="64.5">ADC-A_IN7</text>
<text x="97.2" y="62.6">ADC-B_IN6</text>
<text x="97.2" y="64.5">ADC-B_IN7</text>
<text x="220" y="60.7">GPIO_9</text>
<text x="220" y="64.5">GPIO_10</text>
<text x="220" y="66.3">GPIO_11</text>
<text x="220" y="70">GPIO_12</text>
<text x="220" y="71.9">GPIO_13</text>
<text x="220" y="75.6">GPIO_14</text>
<text x="220" y="77.5">GPIO_15</text>
<text x="184.6" y="81.2">GPIO_16</text>
<text x="184.6" y="83.1">GPIO_18</text>
<text x="220" y="81.2">GPIO_17</text>
<text x="220" y="83.1">GPIO_19</text>
<text x="61.7" y="88.6">PS1_0</text>
<text x="97.2" y="88.6">PS1_1</text>
<text x="184.6" y="86.8">GPIO_20</text>
<text x="184.6" y="88.6">GPIO_22</text>
<text x="220" y="86.8">GPIO_21</text>
<text x="220" y="88.6">GPIO_23</text>
<text x="61.7" y="90.5">ENABLE_0</text>
<text x="61.7" y="92.4">IPMB-L_SCL_0</text>
<text x="61.7" y="94.2">IPMB-L_SDA_0</text>
<text x="97.2" y="90.5">ENABLE_1</text>
<text x="97.2" y="92.4">IPMB-L_SCL_1</text>
<text x="97.2" y="94.2">IPMB-L_SDA_1</text>
<text x="184.6" y="92.4">GPIO_24</text>
<text x="184.6" y="94.2">GPIO_26</text>
<text x="220" y="92.4">GPIO_25</text>
<text x="220" y="94.2">GPIO_27</text>
<text x="61.7" y="96.1">MP_ENA_0</text>
<text x="61.7" y="97.9">PWR_ENA_0</text>
<text x="61.7" y="99.8">MP_PG_0</text>
<text x="61.7" y="101.6">PWR_PG_0</text>
<text x="97.2" y="96.1">MP_ENA_1</text>
<text x="97.2" y="97.9">PWR_ENA_1</text>
<text x="97.2" y="99.8">MP_PG_1</text>
<text x="97.2" y="101.6">PWR_PG_1</text>
<text x="184.6" y="97.9">GPIO_28</text>
<text x="184.6" y="99.8">GPIO_30</text>
<text x="220" y="97.9">GPIO_29</text>
<text x="220" y="99.8">GPIO_31</text>
<text x="61.7" y="103.5">MP_FLT_0</text>
<text x="61.7" y="105.4">PWR_FLT_0</text>
<text x="97.2" y="103.5">MP_FLT_1</text>
<text x="97.2" y="105.4">PWR_FLT_1</text>
<text x="184.6" y="103.5">GPIO_32</text>
<text x="184.6" y="105.4">GPIO_34</text>
<text x="184.6" y="107.2">GPIO_36</text>
<text x="220" y="103.5">GPIO_33</text>
<text x="220" y="105.4">GPIO_35</text>
<text x="220" y="107.2">GPIO_37</text>
<text x="61.7" y="109.1">PS1_2</text>
<text x="61.7" y="110.9">ENABLE_2</text>
<text x="61.7" y="112.8">IPMB-L_SCL_2</text>
<text x="97.2" y="109.1">PS1_3</text>
<text x="97.2" y="110.9">ENABLE_3</text>
<text x="97.2" y="112.8">IPMB-L_SCL_3</text>
<text x="184.6" y="109.1">GPIO_38</text>
<text x="184.6" y="110.9">GPIO_40</text>
<text x="184.6" y="112.8">GPIO_42</text>
<text x="220" y="109.1">GPIO_39</text>
<text x="220" y="110.9">GPIO_41</text>
<text x="220" y="112.8">GPIO_43</text>
<text x="61.7" y="114.7">IPMB-L_SDA_2</text>
<text x="61.7" y="116.5">MP_ENA_2</text>
<text x="61.7" y="118.4">PWR_ENA_2</text>
<text x="97.2" y="114.7">IPMB-L_SDA_3</text>
<text x="97.2" y="116.5">MP_ENA_3</text>
<text x="97.2" y="118.4">PWR_ENA_3</text>
<text x="184.6" y="114.7">GPIO_44</text>
<text x="184.6" y="118.4">GPIO_46</text>
<text x="220" y="114.7">GPIO_45</text>
<text x="220" y="118.4">GPIO_47</text>
<text x="61.7" y="120.2">MP_PG_2</text>
<text x="61.7" y="122.1">PWR_PG_2</text>
<text x="61.7" y="124">MP_FLT_2</text>
<text x="61.7" y="125.8">PWR_FLT_2</text>
<text x="97.2" y="120.2">MP_PG_3</text>
<text x="97.2" y="122.1">PWR_PG_3</text>
<text x="97.2" y="124">MP_FLT_3</text>
<text x="97.2" y="125.8">PWR_FLT_3</text>
<text x="220" y="125.8">HNDL_SW</text>
<text x="220" y="124">EXT_RST_N</text>
<text x="220" y="120.2">GPIO_48</text>
<text x="61.7" y="129.5">PS1_4</text>
<text x="61.7" y="131.4">ENABLE_4</text>
<text x="97.2" y="129.5">GPIO_0</text>
<text x="97.2" y="131.4">GPIO_1</text>
<text x="184.6" y="129.5">ATCA_LED1</text>
<text x="184.6" y="131.4">ATCA_LED2</text>
<text x="184.6" y="127.7">ATCA_BLUE_LED</text>
<text x="220" y="129.5">ALARM_A</text>
<text x="220" y="131.4">ALARM_B</text>
<text x="220" y="127.7">PYLD12V_EN</text>
<text x="61.7" y="133.2">IPMB-L_SCL_4</text>
<text x="61.7" y="135.1">IPMB-L_SDA_4</text>
<text x="61.7" y="137">MP_ENA_4</text>
<text x="97.2" y="135.1">Gb_A+</text>
<text x="97.2" y="137">Gb_A-</text>
<text x="184.6" y="137">JTAG_MASTER_TRST</text>
<text x="184.6" y="133.2">ATCA_LED3</text>
<text x="220" y="135.1">PG_B</text>
<text x="220" y="133.2">PG_A</text>
<text x="61.7" y="138.8">PWR_ENA_4</text>
<text x="61.7" y="140.7">MP_PG_4</text>
<text x="61.7" y="142.5">PWR_PG_4</text>
<text x="97.2" y="142.5">Gb_B-</text>
<text x="97.2" y="140.7">Gb_B+</text>
<text x="184.6" y="138.8">JTAG_MASTER_TDO</text>
<text x="184.6" y="140.7">JTAG_MASTER_TMS</text>
<text x="220" y="138.8">JTAG_MASTER_TCK</text>
<text x="220" y="140.7">JTAG_MASTER_TDI</text>
<text x="61.7" y="150">UART_TX</text>
<text x="61.7" y="144.4">MP_FLT_4</text>
<text x="61.7" y="146.3">PWR_FLT_4</text>
<text x="97.2" y="146.3">Gb_C+</text>
<text x="97.2" y="148.1">Gb_C-</text>
<text x="184.6" y="150">H0</text>
<text x="184.6" y="144.4">ZYNQ_JTAG_TDO</text>
<text x="184.6" y="146.3">ZYNQ_JTAG_TMS</text>
<text x="220" y="150">H1</text>
<text x="220" y="144.4">ZYNQ_JTAG_TCK</text>
<text x="220" y="146.3">ZYNQ_JTAG_TDI</text>
<text x="61.7" y="155.6">UART_RX</text>
<text x="97.2" y="151.8">Gb_D+</text>
<text x="97.2" y="153.7">Gb_D-</text>
<text x="184.6" y="151.8">H2</text>
<text x="184.6" y="153.7">H4</text>
<text x="184.6" y="155.6">H6</text>
<text x="220" y="151.8">H3</text>
<text x="220" y="153.7">H5</text>
<text x="220" y="155.6">H7</text>
<text x="61.7" y="161.2">GPIO_4</text>
<text x="97.2" y="157.5">GPIO_2</text>
<text x="97.2" y="159.4">GPIO_3</text>
<text x="184.6" y="159.4">IPMB-A_SCL</text>
<text x="184.6" y="161.2">IPMB-A_SDA</text>
<text x="220" y="159.4">IPMB-B_SCL</text>
<text x="220" y="161.2">IPMB-B_SDA</text>
<text x="61.7" y="163.1">GPIO_5</text>
<text x="70.2" y="166.8">VCC3.3</text>
<text x="97.2" y="163.1">GPIO_6</text>
<text x="97.2" y="164.9">GPIO_7</text>
<text x="78.6" y="172.4">GND</text>
<text x="93.5" y="172.4">GND</text>
<text x="201.5" y="170.5">GND</text>
<text x="216.3" y="170.5">GND</text>
</g>
<g font-size="1.7" fill="#000080">
<text x="84.2" y="44">J1A</text>
<text x="207" y="57">J1B</text>
<text x="207" y="166.8">MINIDIMM244</text>
<text x="84.2" y="168.7">MINIDIMM244</text>
<text x="250.8" y="194.7">Univ. Wisconsin-Madison</text>
<text x="250.8" y="196.5">Madison, WI53706</text>
<text x="208.8" y="204">BoardConnector.SchDoc</text>
</g>
</svg>
